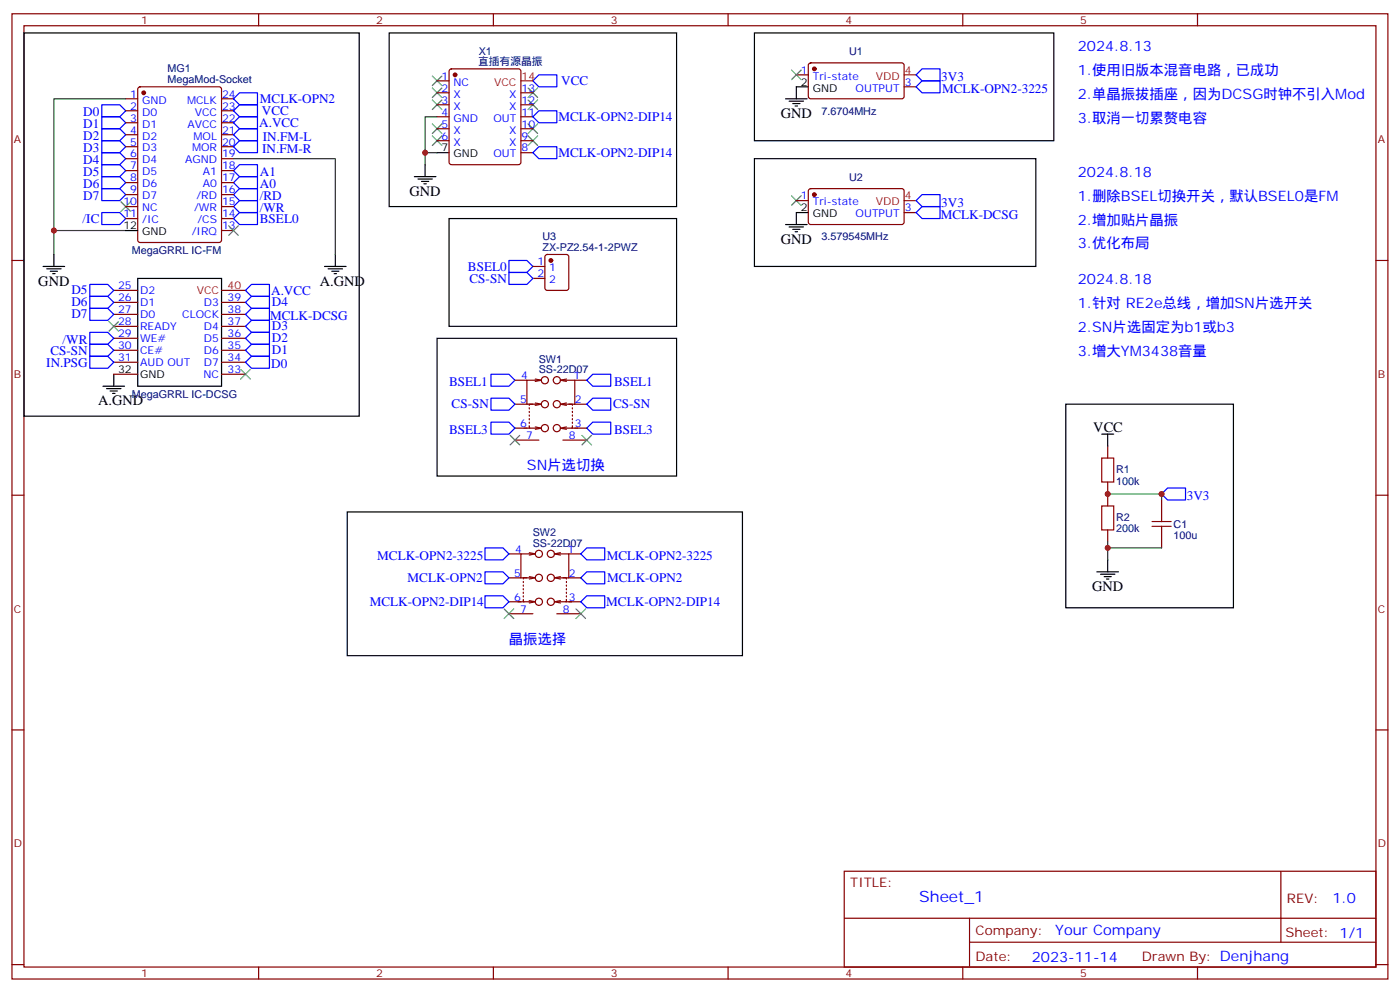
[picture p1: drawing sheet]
<svg xmlns="http://www.w3.org/2000/svg" width="412mm" height="292mm" viewBox="0 0 412 292" stroke-linecap="round" stroke-linejoin="round" font-family="sans-serif">
<g fill="none" stroke="#870000" stroke-width=".35">
<path d="M3.5 4.1h405.4v284.3h-405.4zM7.1 7.6h398.2v277.3h-398.2zM76.2 4.1v3.5M145.3 4.1v3.5M214.5 4.1v3.5M238.4 18.7l.4-.2 27.1 .1 .4 .6v9.5l-.7 .4-27-.1-.5-.6v-9.2zM283.6 4.1v3.5M352.8 4.1v3.5M37 29.1h3.6M37 32.6h3.6M37 36.2h3.6M37 39.7h3.6"/>
<path d="M40.8 25.8l.5-.2h23.3l.6 .4 .1 44.7-.5 .7h-23.5l-.7-.4v-44.7zM65.3 29.1h3.5M65.3 32.6h3.5M65.3 36.2h3.5M65.3 39.7h3.5M128.8 27.3h3.5M128.8 30.9h3.5M128.8 34.4h3.5M128.8 37.9h3.5M128.8 23.8h3.5M132.5 20.5l.5-.2h19.8l.5 .2 .2 .5v26.8l-.3 .5-.4 .2h-19.8l-.5-.2-.2-.5v-26.8zM153.5 27.3h3.5"/>
<path d="M153.5 30.9h3.5M153.5 34.4h3.5M153.5 37.9h3.5M234.6 22h3.5M266.3 25.6h3.6M37 43.2h3.6M37 46.7h3.6M37 50.3h3.6M37 53.8h3.6M37 57.3h3.6M65.3 43.2h3.5M65.3 46.7h3.5"/>
<path d="M65.3 50.3h3.5M65.3 53.8h3.5M65.3 57.3h3.5M128.8 41.5h3.5M153.5 41.5h3.5M153.5 45h3.5M234.6 59.1h3.5M238.4 55.8l.4-.2h27.1l.4 .7v9.4l-.7 .4h-27l-.5-.7v-9.1zM3.5 76.7h3.6M37 60.9h3.6M37 64.4h3.6M65.3 60.9h3.5"/>
<path d="M65.3 64.4h3.5M65.3 67.9h3.5M157 78.5h3.5M160.7 75.2l.5-.2h5.7l.6 .4 .1 9.4-.5 .7h-5.9l-.6-.4-.1-9.4zM266.3 62.6h3.6M405.3 76.7h3.6M33.5 85.5h7.1M33.5 89.1h7.1M33.5 92.6h7.1M33.5 96.1h7.1M33.5 99.7h7.1M65.3 85.5h7"/>
<path d="M65.3 89.1h7M65.3 92.6h7M65.3 96.1h7M65.3 99.7h7M157 82h3.5M33.5 103.2h7.1M33.5 106.7h7.1M33.5 110.2h7.1M65.3 103.2h7M65.3 106.7h7M65.3 110.2h7M151.7 112h3.5"/>
<path d="M151.7 119.1h5.3M157.7 118.7l1.8 .4-1.8 .3M157.7 111.7l1.8 .3M158.7 119.1h-2.8v.3M159.5 112h-4.3v7.1M159.5 112l-1.8 .4M165.1 112h4.2v7.1M165.1 112l1.8 .4M165.1 119.1l1.8 .3M165.8 119.1h2.8v.3M166.9 111.7l-1.8 .3M166.9 118.7l-1.8 .4"/>
<path d="M167.6 119.1h5.3M169.3 112h3.6M151.7 126.1h4.4M151.7 129.6h7M155.9 125.4v.7h2.8M155.9 120.1v.4M155.9 121.2v.3M155.9 122.2v.4M155.9 123.3v.3M155.9 124.4v.3M157.7 125.8l1.8 .3-1.8 .4M165.1 126.1l1.8 .4"/>
<path d="M165.8 129.6h7.1M166.9 125.8l-1.8 .3M168.5 126.1h4.4M168.6 125.4v.7h-2.8M168.6 120.1v.4M168.6 121.2v.3M168.6 122.2v.4M168.6 123.3v.3M168.6 124.4v.3M326.3 131.4v3.5M3.5 145.9h3.6M326.3 142v7"/>
<path d="M326.3 156.1v3.5M342.2 147.3v3.5M342.2 157.9v3.5M405.3 145.9h3.6M149.9 163.2h3.6M149.9 170.2h5.3M149.9 177.3h4.4M154.2 176.6v.7h2.8M154.2 171.3v.3M154.2 172.3v.4M154.2 173.4v.3M154.2 174.4v.4"/>
<path d="M154.2 175.5v.4M155.9 176.9l1.8 .4-1.8 .3M155.9 169.9l1.8 .3-1.8 .4M155.9 162.8l1.8 .4M157 170.2h-2.8v.4M157.7 163.2h-4.2v7M157.7 163.2l-1.8 .3M163.3 163.2h4.3v7M163.3 163.2l1.8 .3M163.3 170.2l1.8 .4M163.3 177.3l1.8 .3M164 170.2h2.9v.4"/>
<path d="M165.1 162.8l-1.8 .4M165.1 169.9l-1.8 .3M165.1 176.9l-1.8 .4M165.8 170.2h5.3M166.7 177.3h4.4M166.9 176.6v.7h-2.9M166.9 171.3v.3M166.9 172.3v.4M166.9 173.4v.3M166.9 174.4v.4M166.9 175.5v.4M167.6 163.2h3.5"/>
<path d="M149.9 180.8h7.1M164 180.8h7.1M3.5 215h3.6M405.3 215h3.6M248.7 256.6h156.6v28.3h-156.6zM377.3 256.7v20.8M248.7 270.5h156.5M285.6 277.5h119.6M285.6 270.5v14.1M3.5 284.2h3.6M76.2 284.9v3.5M145.3 284.9v3.5"/>
<path d="M214.5 284.9v3.5M283.6 284.9v3.5M352.8 284.9v3.5M405.3 284.2h3.6"/>
<circle cx="160.5" cy="119.1" r="1.06"/>
<circle cx="160.5" cy="112" r="1.06"/>
<circle cx="164" cy="112" r="1.06"/>
<circle cx="164" cy="119.1" r="1.06"/>
<circle cx="160.5" cy="126.1" r="1.06"/>
<circle cx="164" cy="126.1" r="1.06"/>
<circle cx="158.7" cy="177.3" r="1.06"/>
<circle cx="158.7" cy="163.2" r="1.06"/>
<circle cx="158.7" cy="170.2" r="1.06"/>
<circle cx="162.3" cy="163.2" r="1.06"/>
<circle cx="162.3" cy="170.2" r="1.06"/>
<circle cx="162.3" cy="177.3" r="1.06"/>
</g>
<g fill="none" stroke="#3c3" stroke-width=".35">
<path d="M127.4 36.5l2.8 2.8M127.4 29.5l2.8 2.8M127.4 25.9l2.8 2.9M127.4 22.4l2.8 2.8M130.2 36.5l-2.8 2.8M130.2 29.5l-2.8 2.8M130.2 25.9l-2.8 2.9M130.2 22.4l-2.8 2.8M155.6 25.9l2.8 2.9M155.6 29.5l2.8 2.8M155.6 36.5l2.8 2.8M158.4 25.9l-2.8 2.9"/>
<path d="M158.4 29.5l-2.8 2.8M158.4 36.5l-2.8 2.8M233.2 20.6l2.8 2.9M236 20.6l-2.8 2.9M35.6 59.4l2.9 2.9M38.5 59.4l-2.9 2.9M127.4 40l2.8 2.9M130.2 40l-2.8 2.9M155.6 40l2.8 2.9M158.4 40l-2.8 2.9M233.2 57.7l2.8 2.8M236 57.7l-2.8 2.8"/>
<path d="M67.4 66.5l2.8 2.8M70.2 66.5l-2.8 2.8M32.1 94.7l2.8 2.8M34.9 94.7l-2.8 2.8M70.9 108.8l2.8 2.9M73.7 108.8l-2.8 2.9M150.3 128.2l2.8 2.9M153.1 128.2l-2.8 2.9M171.4 128.2l2.9 2.9M174.3 128.2l-2.9 2.9M148.5 179.4l2.8 2.8M151.3 179.4l-2.8 2.8"/>
<path d="M169.7 179.4l2.8 2.8M172.5 179.4l-2.8 2.8"/>
</g>
<g fill="none" stroke="#00f" stroke-width=".35">
<path d="M30 30.9h5.3l1.7 1.7-1.7 1.8h-5.3zM30 34.4h5.3l1.7 1.8-1.7 1.7h-5.3zM30 37.9h5.3l1.7 1.8-1.7 1.8h-5.3zM70.6 30.9h5.2v3.5h-5.2l-1.8-1.8zM70.6 34.4h5.2v3.5h-5.2l-1.8-1.7zM70.6 37.9h5.2v3.6h-5.2l-1.8-1.8zM70.6 27.3h5.2v3.6h-5.2l-1.8-1.8zM157 34.4l1.7-1.8h5.3v3.6h-5.3zM158.7 22h5.3v3.6h-5.3l-1.7-1.8zM271.6 23.8h5.3v3.5h-5.3l-1.7-1.7zM271.6 20.3h5.3v3.5h-5.3l-1.7-1.8zM30 41.5h5.3l1.7 1.7-1.7 1.8h-5.3z"/>
<path d="M30 45h5.3l1.7 1.7-1.7 1.8h-5.3zM30 48.5h5.3l1.7 1.8-1.7 1.7h-5.3zM30 52h5.3l1.7 1.8-1.7 1.8h-5.3zM30 55.6h5.3l1.7 1.7-1.7 1.8h-5.3zM68.8 53.8l1.8-1.8h5.2v3.6h-5.2zM68.8 57.3l1.8-1.7h5.2v3.5h-5.2zM70.6 48.5h5.2v3.5h-5.2l-1.8-1.7zM70.6 41.5h5.2v3.5h-5.2l-1.8-1.8zM158.7 43.2h5.3v3.5h-5.3l-1.7-1.7zM271.6 57.3h5.3v3.6h-5.3l-1.7-1.8zM30 62.6h5.3l1.7 1.8-1.7 1.7h-5.3zM68.8 60.9l1.8-1.8h5.2v3.5h-5.2z"/>
<path d="M70.6 62.6h5.2v3.5h-5.2l-1.8-1.7zM149.9 76.7h5.3l1.8 1.8-1.8 1.8h-5.3zM271.6 60.9h5.3v3.5h-5.3l-1.7-1.8zM26.5 83.8h5.2l1.8 1.7-1.8 1.8h-5.2zM26.5 87.3h5.2l1.8 1.8-1.8 1.7h-5.2zM26.5 90.8h5.2l1.8 1.8-1.8 1.8h-5.2zM26.5 97.9h5.2l1.8 1.8-1.8 1.7h-5.2zM72.3 85.5l1.8-1.7h5.3v3.5h-5.3zM74.1 97.9h5.3v3.5h-5.3l-1.8-1.7zM74.1 94.4h5.3v3.5h-5.3l-1.8-1.8zM74.1 87.3h5.3v3.5h-5.3l-1.8-1.7zM74.1 90.8h5.3v3.6h-5.3l-1.8-1.8z"/>
<path d="M149.9 80.3h5.3l1.8 1.7-1.8 1.8h-5.3zM26.5 105h5.2l1.8 1.7-1.8 1.8h-5.2zM26.5 101.4h5.2l1.8 1.8-1.8 1.8h-5.2zM74.1 105h5.3v3.5h-5.3l-1.8-1.8zM74.1 101.4h5.3v3.6h-5.3l-1.8-1.8zM144.6 110.2h5.3l1.8 1.8-1.8 1.8h-5.3zM144.6 117.3h5.3l1.8 1.8-1.8 1.7h-5.3zM174.6 110.2h5.3v3.6h-5.3l-1.7-1.8zM174.6 117.3h5.3v3.5h-5.3l-1.7-1.7zM144.6 124.4h5.3l1.8 1.7-1.8 1.8h-5.3zM174.6 124.4h5.3v3.5h-5.3l-1.7-1.8zM344 143.8h5.2v3.5h-5.2l-1.8-1.8z"/>
<path d="M142.9 168.5h5.3l1.7 1.7-1.7 1.8h-5.3zM142.9 161.4h5.3l1.7 1.8-1.7 1.7h-5.3zM142.9 175.5h5.3l1.7 1.8-1.7 1.7h-5.3zM172.9 168.5h5.3v3.5h-5.3l-1.8-1.8zM172.9 161.4h5.3v3.5h-5.3l-1.8-1.7zM172.9 175.5h5.3v3.5h-5.3l-1.8-1.7z"/>
</g>
<path d="M37 29.1h-21.1v45.9M128.8 34.4h-3.6v14.1M68.8 46.7h30v28.3M125.2 45h3.6M15.9 67.9h21.1M326.3 145.5h15.9v1.8M326.3 159.6v5.3M326.3 161.4h15.9" fill="none" stroke="#008700" stroke-width=".35"/>
<g fill="none" stroke="#000" stroke-width=".35">
<path d="M7.1 9.7h98.7v112.9h-98.7zM114.7 9.7h84.6v51.2h-84.6zM222.2 9.7h88.2v31.8h-88.2zM231.4 29.1h6.4M232.5 29.8h4.2M233.5 30.5h2.2M234.2 31.2h.7M238.1 25.6h-3.5v3.5M122.1 52h6.3M123.1 52.7h4.3M124.2 53.4h2.1M124.9 54.2h.7"/>
<path d="M125.2 48.5v3.5M128.8 45h3.5M222.2 46.7h83v31.8h-83zM12.7 78.5h6.3M13.8 79.2h4.2M14.8 79.9h2.1M15.9 75v3.5M37 67.9h3.6M95.6 78.5h6.4M96.7 79.2h4.2M97.7 79.9h2.1M98.8 75v3.5"/>
<path d="M132.3 64.4h67v31.7h-67zM231.4 66.1h6.4M232.5 66.9h4.2M233.5 67.6h2.2M234.2 68.3h.7M238.1 62.6h-3.5v3.5M15.5 80.6h.7M40.6 82h24.7v31.8h-24.7zM98.4 80.6h.7M128.8 99.7h70.5v40.5h-70.5zM30.3 113.8h6.4M31.4 114.5h4.2"/>
<path d="M32.5 115.2h2.1M33.2 115.9h.7M33.5 110.2v3.6M314 119.1h49.4v59.9h-49.4zM324.6 127.9h3.5M326.3 127.9v3.5M102.3 150.8h116.4v42.3h-116.4zM323.1 168.5h6.4M324.2 169.2h4.2M325.3 169.9h2.1M326 170.6h.7M326.3 164.9v3.6"/>
</g>
<g fill="#870000" stroke="#870000" stroke-width=".35">
<circle cx="42.3" cy="27.3" r=".53"/>
<circle cx="134.1" cy="22" r=".53"/>
<circle cx="239.9" cy="57.3" r=".53"/>
<circle cx="239.9" cy="20.3" r=".53"/>
<circle cx="162.3" cy="76.7" r=".53"/>
</g>
<path d="M153.5 23.8h3.5M266.3 22h3.6M266.3 59.1h3.6" fill="none" stroke="#f00" stroke-width=".35"/>
<path d="M324.6 134.9h3.5v7.1h-3.5zM324.6 149h3.5v7.1h-3.5zM339.4 155h5.6M339.4 153.6h5.6M342.2 150.8v2.8M342.2 155v2.9" fill="none" stroke="#a10000" stroke-width=".35"/>
<g fill="#c00">
<circle cx="15.9" cy="67.9" r=".88"/>
<circle cx="125.2" cy="45" r=".88"/>
<circle cx="326.3" cy="145.5" r=".88"/>
<circle cx="326.3" cy="161.4" r=".88"/>
<circle cx="342.2" cy="145.5" r=".88"/>
</g>
<text font-size="4.6" fill="#00f" x="270.8" y="265.7">Sheet_1</text>
<g font-size="4.2" fill="#00f">
<text x="317.5" y="15">2024.8.13</text>
<text x="317.5" y="22">1.使用旧版本混音电路，已成功</text>
<text x="317.5" y="29.1">2.单晶振拔插座，因为DCSG时钟不引入Mod</text>
<text x="317.5" y="36.2">3.取消一切累赘电容</text>
<text x="317.5" y="52">2024.8.18</text>
<text x="317.5" y="59.1">1.删除BSEL切换开关，默认BSEL0是FM</text>
<text x="317.5" y="66.1">2.增加贴片晶振</text>
<text x="317.5" y="73.2">3.优化布局</text>
<text x="317.5" y="83.8">2024.8.18</text>
<text x="317.5" y="90.8">1.针对 RE2e总线，增加SN片选开关</text>
<text x="317.5" y="97.9">2.SN片选固定为b1或b3</text>
<text x="317.5" y="105">3.增大YM3438音量</text>
<text x="155.2" y="138.5">SN片选切换</text>
<text x="149.9" y="189.6">晶振选择</text>
<text x="392.5" y="265.9">1.0</text>
<text x="310.9" y="275.5">Your Company</text>
<text x="304" y="283.3">2023-11-14</text>
</g>
<g font-size="4.2">
<text x="230" y="34.7">GND</text>
<text x="120.6" y="57.7">GND</text>
<text x="230" y="71.8">GND</text>
<text x="11.3" y="84.1">GND</text>
<text x="94.2" y="84.1">A.GND</text>
<text x="28.9" y="119.4">A.GND</text>
<text x="322.1" y="127.2">VCC</text>
<text x="321.7" y="174.1">GND</text>
</g>
<g font-size="3.9" fill="#00f">
<text x="277.3" y="23.8">3V3</text>
<text x="165.3" y="25.1">VCC</text>
<text x="277.5" y="27.3">MCLK-OPN2-3225</text>
<text x="24.5" y="34.2">D0</text>
<text x="76.6" y="30.4">MCLK-OPN2</text>
<text x="77.1" y="33.9">VCC</text>
<text x="164.5" y="35.7">MCLK-OPN2-DIP14</text>
<text x="24.5" y="37.8">D1</text>
<text x="24.5" y="41.3">D2</text>
<text x="76.4" y="37.4">A.VCC</text>
<text x="77.4" y="41.5">IN.FM-L</text>
<text x="24.5" y="44.9">D3</text>
<text x="77.2" y="45">IN.FM-R</text>
<text x="164.5" y="46.2">MCLK-OPN2-DIP14</text>
<text x="24.5" y="48.4">D4</text>
<text x="24.5" y="51.9">D5</text>
<text x="76.6" y="51.9">A1</text>
<text x="24.5" y="55.5">D6</text>
<text x="24.5" y="59">D7</text>
<text x="76.6" y="55.4">A0</text>
<text x="76.6" y="58.9">/RD</text>
<text x="24.4" y="65.6">/IC</text>
<text x="76.6" y="62.4">/WR</text>
<text x="76.6" y="65.7">BSEL0</text>
<text x="277.1" y="64.4">MCLK-DCSG</text>
<text x="277.3" y="60.9">3V3</text>
<text x="137.9" y="79.8">BSEL0</text>
<text x="138.3" y="83.3">CS-SN</text>
<text x="21" y="86.7">D5</text>
<text x="79.9" y="86.8">A.VCC</text>
<text x="21" y="90.2">D6</text>
<text x="21" y="93.8">D7</text>
<text x="79.6" y="94.4">MCLK-DCSG</text>
<text x="80.1" y="90.2">D4</text>
<text x="18.5" y="101.2">/WR</text>
<text x="80.1" y="100.8">D2</text>
<text x="80.1" y="97.3">D3</text>
<text x="13.6" y="108">IN.PSG</text>
<text x="14.8" y="104.5">CS-SN</text>
<text x="80.1" y="104.4">D1</text>
<text x="79.9" y="108.5">D0</text>
<text x="132.3" y="113.8">BSEL1</text>
<text x="180.9" y="113.8">BSEL1</text>
<text x="133" y="120.3">CS-SN</text>
<text x="180.6" y="120.3">CS-SN</text>
<text x="132.3" y="127.9">BSEL3</text>
<text x="180.9" y="127.9">BSEL3</text>
<text x="349.6" y="147.3">3V3</text>
<text x="111.1" y="164.9">MCLK-OPN2-3225</text>
<text x="178.7" y="164.9">MCLK-OPN2-3225</text>
<text x="120.1" y="171.5">MCLK-OPN2</text>
<text x="178.9" y="171.5">MCLK-OPN2</text>
<text x="108.9" y="178.5">MCLK-OPN2-DIP14</text>
<text x="178.6" y="178.5">MCLK-OPN2-DIP14</text>
</g>
<g font-size="3.9" fill="#800">
<text x="250.5" y="261.2">TITLE:</text>
<text x="379.1" y="265.9">REV:</text>
<text x="287.4" y="275.4">Company:</text>
<text x="378.7" y="276">Sheet: 1/1</text>
<text x="287.4" y="283.1">Date:</text>
<text x="336.4" y="283.2">Drawn By: Denjhang</text>
</g>
<g font-size="3.2" fill="#800">
<text x="41.6" y="7.1">1</text>
<text x="110.8" y="7.1">2</text>
<text x="179.9" y="7.1">3</text>
<text x="249.1" y="7.1">4</text>
<text x="318.2" y="7.1">5</text>
<text x="4.1" y="42.2">A</text>
<text x="405.9" y="42.2">A</text>
<text x="4.1" y="111.3">B</text>
<text x="405.9" y="111.3">B</text>
<text x="4.1" y="180.4">C</text>
<text x="405.9" y="180.4">C</text>
<text x="4.1" y="249.6">D</text>
<text x="405.9" y="249.6">D</text>
<text x="41.6" y="287.9">1</text>
<text x="110.8" y="287.9">2</text>
<text x="179.9" y="287.9">3</text>
<text x="249.1" y="287.9">4</text>
<text x="318.2" y="287.9">5</text>
</g>
<g font-size="3.2" fill="#000080">
<text x="141" y="16.1">X1</text>
<text x="250.1" y="16.1">U1</text>
<text x="49.4" y="21.3">MG1</text>
<text x="140.8" y="19.2">直插有源晶振</text>
<text x="49.4" y="24.4">MegaMod-Socket</text>
<text x="242" y="33.8">7.6704MHz</text>
<text x="250.1" y="53.2">U2</text>
<text x="159.8" y="70.6">U3</text>
<text x="242" y="70.8">3.579545MHz</text>
<text x="38.8" y="75">MegaGRRL IC-FM</text>
<text x="159.8" y="73.8">ZX-PZ2.54-1-2PWZ</text>
<text x="158.7" y="106.8">SW1</text>
<text x="158.7" y="109.9">SS-22D07</text>
<text x="38.8" y="117.3">MegaGRRL IC-DCSG</text>
<text x="328.8" y="142.7">100k</text>
<text x="328.8" y="139.5">R1</text>
<text x="328.8" y="153.6">R2</text>
<text x="345.7" y="155.5">C1</text>
<text x="156.9" y="161">SS-22D07</text>
<text x="156.9" y="158">SW2</text>
<text x="328.8" y="156.8">200k</text>
<text x="345.7" y="158.6">100u</text>
</g>
<g font-size="3.2" fill="#00f">
<text x="130.1" y="23.5">1</text>
<text x="235.9" y="21.7">1</text>
<text x="239.4" y="23.5">Tri-state</text>
<text x="38.4" y="28.8">1</text>
<text x="65.4" y="28.8">24</text>
<text x="130.1" y="27">2</text>
<text x="133.6" y="28.8">X</text>
<text x="133.6" y="25.2">NC</text>
<text x="150" y="28.8">X</text>
<text x="153.6" y="27">13</text>
<text x="252.1" y="27">OUTPUT</text>
<text x="266.5" y="25.2">3</text>
<text x="38.4" y="32.3">2</text>
<text x="38.4" y="35.8">3</text>
<text x="41.9" y="30.5">GND</text>
<text x="41.9" y="34">D0</text>
<text x="55.1" y="30.5">MCLK</text>
<text x="57.4" y="34">VCC</text>
<text x="65.4" y="35.8">22</text>
<text x="65.4" y="32.3">23</text>
<text x="130.1" y="34">4</text>
<text x="130.1" y="30.5">3</text>
<text x="133.6" y="35.8">GND</text>
<text x="133.6" y="32.3">X</text>
<text x="145.4" y="35.8">OUT</text>
<text x="150" y="32.3">X</text>
<text x="153.6" y="30.5">12</text>
<text x="153.6" y="34">11</text>
<text x="38.4" y="39.3">4</text>
<text x="41.9" y="37.6">D1</text>
<text x="41.9" y="41.1">D2</text>
<text x="55.2" y="37.6">AVCC</text>
<text x="57" y="41.1">MOL</text>
<text x="65.4" y="39.3">21</text>
<text x="130.1" y="41.1">6</text>
<text x="130.1" y="37.6">5</text>
<text x="133.6" y="39.3">X</text>
<text x="150" y="39.3">X</text>
<text x="153.6" y="37.6">10</text>
<text x="153.6" y="41.1">9</text>
<text x="38.4" y="42.9">5</text>
<text x="38.4" y="46.4">6</text>
<text x="41.9" y="44.6">D3</text>
<text x="56.6" y="44.6">MOR</text>
<text x="65.4" y="46.4">19</text>
<text x="65.4" y="42.9">20</text>
<text x="133.6" y="42.9">X</text>
<text x="145.4" y="46.4">OUT</text>
<text x="150" y="42.9">X</text>
<text x="153.6" y="44.6">8</text>
<text x="38.4" y="49.9">7</text>
<text x="38.4" y="53.4">8</text>
<text x="41.9" y="48.2">D4</text>
<text x="41.9" y="51.7">D5</text>
<text x="54.5" y="48.2">AGND</text>
<text x="59.8" y="51.7">A1</text>
<text x="65.4" y="53.4">17</text>
<text x="65.4" y="49.9">18</text>
<text x="38.4" y="57">9</text>
<text x="41.9" y="55.2">D6</text>
<text x="41.9" y="58.7">D7</text>
<text x="57.9" y="58.7">/RD</text>
<text x="59.8" y="55.2">A0</text>
<text x="65.4" y="57">16</text>
<text x="235.9" y="58.7">1</text>
<text x="36.4" y="60.5">10</text>
<text x="36.4" y="64">11</text>
<text x="41.9" y="62.3">NC</text>
<text x="41.9" y="65.8">/IC</text>
<text x="57.2" y="62.3">/WR</text>
<text x="58.1" y="65.8">/CS</text>
<text x="65.4" y="64">14</text>
<text x="65.4" y="60.5">15</text>
<text x="239.4" y="60.5">Tri-state</text>
<text x="252.1" y="64">OUTPUT</text>
<text x="266.5" y="62.3">3</text>
<text x="56.5" y="69.3">/IRQ</text>
<text x="65.4" y="67.6">13</text>
<text x="158.3" y="78.1">1</text>
<text x="158.3" y="81.7">2</text>
<text x="161.8" y="79.9">1</text>
<text x="161.8" y="83.4">2</text>
<text x="34.8" y="85.2">25</text>
<text x="34.8" y="88.7">26</text>
<text x="41.3" y="86.6">D2</text>
<text x="67" y="88.7">39</text>
<text x="34.8" y="92.3">27</text>
<text x="34.8" y="95.8">28</text>
<text x="41.3" y="90.1">D1</text>
<text x="41.3" y="93.7">D0</text>
<text x="53.7" y="93.7">CLOCK</text>
<text x="60.1" y="90.1">D3</text>
<text x="67" y="95.8">37</text>
<text x="67" y="92.3">38</text>
<text x="34.8" y="99.3">29</text>
<text x="41.3" y="97.2">READY</text>
<text x="41.3" y="100.7">WE#</text>
<text x="60.1" y="100.7">D5</text>
<text x="60.1" y="97.2">D4</text>
<text x="67" y="99.3">36</text>
<text x="34.8" y="102.8">30</text>
<text x="34.8" y="106.4">31</text>
<text x="41.3" y="104.2">CE#</text>
<text x="41.3" y="107.8">AUD OUT</text>
<text x="60.1" y="107.8">D7</text>
<text x="60.1" y="104.2">D6</text>
<text x="67" y="106.4">34</text>
<text x="67" y="102.8">35</text>
<text x="60" y="111.3">NC</text>
<text x="67" y="109.9">33</text>
<text x="153.6" y="111.7">4</text>
<text x="169" y="111.7">1</text>
<text x="153.2" y="118.7">5</text>
<text x="169.3" y="118.7">2</text>
<text x="153.2" y="125.8">6</text>
<text x="169.3" y="125.8">3</text>
<text x="155" y="129.3">7</text>
<text x="167.6" y="129.3">8</text>
<text x="151.8" y="162.8">4</text>
<text x="167.2" y="162.8">1</text>
<text x="151.4" y="169.9">5</text>
<text x="167.6" y="169.9">2</text>
<text x="151.4" y="176.9">6</text>
<text x="167.6" y="176.9">3</text>
<text x="153.2" y="180.4">7</text>
<text x="165.8" y="180.4">8</text>
</g>
<g font-size="3.2" fill="#f00">
<text x="153.6" y="23.5">14</text>
<text x="258" y="23.5">VDD</text>
<text x="266.5" y="21.7">4</text>
<text x="145.6" y="25.2">VCC</text>
<text x="266.5" y="58.7">4</text>
<text x="258" y="60.5">VDD</text>
<text x="58" y="86.6">VCC</text>
<text x="67" y="85.2">40</text>
</g>
<g font-size="3.2">
<text x="235.9" y="25.2">2</text>
<text x="239.4" y="27">GND</text>
<text x="130.1" y="44.6">7</text>
<text x="133.6" y="46.4">GND</text>
<text x="235.9" y="62.3">2</text>
<text x="239.4" y="64">GND</text>
<text x="36.4" y="67.6">12</text>
<text x="41.9" y="69.3">GND</text>
<text x="34.8" y="109.9">32</text>
<text x="41.3" y="111.3">GND</text>
</g>
</svg>
